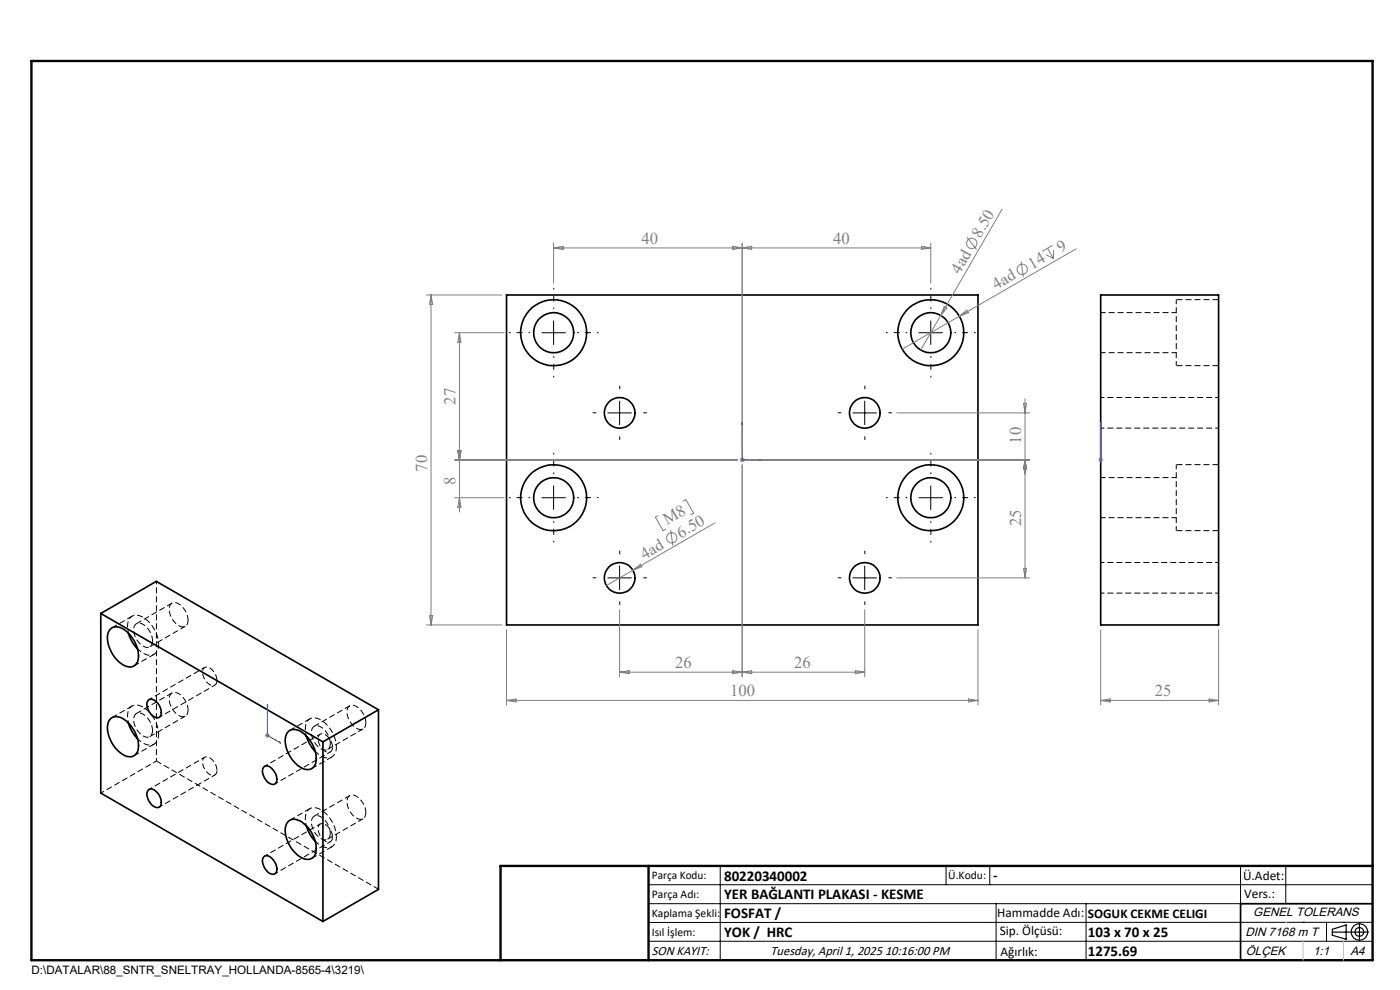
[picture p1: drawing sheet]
<svg xmlns="http://www.w3.org/2000/svg" width="297mm" height="210mm" viewBox="0 0 297 210" stroke-linecap="round" stroke-linejoin="round" font-family="sans-serif">
<g fill="none" stroke="#000" stroke-width=".35">
<path d="M107.5 62.6h100v70h-100zM233.5 62.6h25v70h-25zM21.4 130.1v38.1l47.1 27.3M21.4 130.1l47.1 27.3M21.4 130.1l11.8-6.8 47.1 27.3M23.6 133.2a2.79 2.79 0 0 1 3.2 .7 6.6 6.6 0 0 1 2.3 6.6 1.97 1.97 0 0 1-3.1 .5 6.9 6.9 0 0 1-3-6.8zM27.2 134.3l.7 1.6 1.3 1.8M23.6 152.3a2.96 2.96 0 0 1 3.7 1.1 6.2 6.2 0 0 1 1.8 6.1 1.97 1.97 0 0 1-3.1 .5 6.8 6.8 0 0 1-3-6.8zM27.2 153.3l.7 1.7 1.3 1.7M31.4 148.5a1.49 1.49 0 0 1 2.1 .8 2.54 2.54 0 0 1 .5 2.7 1.48 1.48 0 0 1-2.1-.7 2.37 2.37 0 0 1-.5-2.8zM61.1 155.2a2.22 2.22 0 0 1 3 .2 6.6 6.6 0 0 1 2.8 6.8 1.97 1.97 0 0 1-3.2 .5 6.8 6.8 0 0 1-3-6.7zM64.9 156.1l.7 1.6 1.3 1.7"/>
<path d="M68.5 157.4v38.1M80.3 150.6l-11.8 6.8M80.3 150.6v38.1l-11.8 6.8M31.4 167.6l.2-.1a1.92 1.92 0 0 1 2.2 1.2 1.96 1.96 0 0 1 0 2.5 2.04 2.04 0 0 1-2.4-1.6l-.2-1.2zM56 162.7a1.43 1.43 0 0 1 2.1 .8 2.48 2.48 0 0 1 .4 2.6 1.48 1.48 0 0 1-2.1-.7 2.31 2.31 0 0 1-.4-2.7zM61.1 174.3a2.22 2.22 0 0 1 3 .1 6.6 6.6 0 0 1 2.8 6.9 1.97 1.97 0 0 1-3.2 .5 6.8 6.8 0 0 1-3-6.8zM64.9 175.1l.7 1.6 1.3 1.8M56 181.8a1.43 1.43 0 0 1 2.1 .7 2.48 2.48 0 0 1 .4 2.7 1.48 1.48 0 0 1-2.1-.7 2.31 2.31 0 0 1-.4-2.7zM291.2 191.7h-28v12"/>
<circle cx="117.5" cy="70.6" r="4.2"/>
<circle cx="117.5" cy="70.6" r="7"/>
<circle cx="197.5" cy="70.6" r="7"/>
<circle cx="197.5" cy="70.6" r="4.2"/>
<circle cx="131.5" cy="87.6" r="3.2"/>
<circle cx="183.5" cy="87.6" r="3.2"/>
<circle cx="117.5" cy="105.6" r="4.2"/>
<circle cx="117.5" cy="105.6" r="7"/>
<circle cx="197.5" cy="105.6" r="7"/>
<circle cx="197.5" cy="105.6" r="4.2"/>
<circle cx="131.4" cy="122.6" r="3.2"/>
<circle cx="183.4" cy="122.6" r="3.2"/>
</g>
<path d="M233.5 74.8h16M249.5 63.6v14M249.5 66.3h-16M249.5 98.6v14M233.5 109.8h16M249.5 101.3h-16M29.2 137.7a2.88 2.88 0 0 0 3.7 .9l.5-.6 .3-1.3M29.2 156.7a2.88 2.88 0 0 0 3.7 1l.5-.7 .3-1.3M66.9 159.4a2.88 2.88 0 0 0 3.8 1l.6-1 .1-1M66.9 178.5a2.88 2.88 0 0 0 3.8 .9l.6-1 .1-.9" fill="none" stroke="#000" stroke-width=".21" stroke-dasharray="1.3 .6" stroke-dashoffset=".3" stroke-linecap="butt"/>
<path d="M249.5 77.6h9M258.5 63.6h-9M258.5 98.6h-9M249.5 112.6h9M46 144.3a2.89 2.89 0 0 0-2.4-2.8 1.47 1.47 0 0 0-.4 2.2 2.2 2.2 0 0 0 2.4 1.6l.3-.3 .1-.7M70.5 158.5a2.89 2.89 0 0 0-2.3-2.9 1.47 1.47 0 0 0-.5 2.3 2.2 2.2 0 0 0 2.4 1.6l.3-.4 .1-.6M46 163.4a2.89 2.89 0 0 0-2.4-2.8 1.47 1.47 0 0 0-.4 2.2 2.2 2.2 0 0 0 2.4 1.6l.3-.4 .1-.6M70.5 177.5a2.89 2.89 0 0 0-2.3-2.8 1.47 1.47 0 0 0-.5 2.2 2.2 2.2 0 0 0 2.4 1.6l.3-.3 .1-.7" fill="none" stroke="#000" stroke-width=".21" stroke-dasharray="1.3 .6" stroke-dashoffset="-.1" stroke-linecap="butt"/>
<g fill="none" stroke="#000" stroke-width=".21" stroke-dasharray="1.3 .6" stroke-dashoffset=".5" stroke-linecap="butt">
<path d="M233.5 90.8h25M258.5 84.3h-25M258.5 119.3h-25M233.5 125.8h25M33.8 152.1l11.8-6.8M43.4 141.6l-11.8 6.8M67.9 155.7l-11.8 6.8M21.4 168.2l11.8-6.8M33.8 171.2l11.8-6.8M43.4 160.6l-11.8 6.8M58.3 166.3l11.8-6.8M67.9 174.8l-11.8 6.8"/>
<path d="M58.3 185.3l11.8-6.8"/>
</g>
<path d="M33.7 136.7a6.8 6.8 0 0 0-4.3-6.2 1.87 1.87 0 0 0-2.3 2.1l.2 1.7M33.7 155.7a6.8 6.8 0 0 0-4.3-6.1 1.87 1.87 0 0 0-2.3 2l.2 1.7M71.4 158.4a6.8 6.8 0 0 0-4.3-6.1 1.87 1.87 0 0 0-2.3 2.1l.2 1.7M71.4 177.5a6.8 6.8 0 0 0-4.3-6.1 1.87 1.87 0 0 0-2.3 2l.2 1.7" fill="none" stroke="#000" stroke-width=".21" stroke-dasharray="1.3 .6" stroke-dashoffset=".7" stroke-linecap="butt"/>
<path d="M32.4 135.9a1.29 1.29 0 0 1-.8 1.4 1.29 1.29 0 0 1-1.6-.5 3.8 3.8 0 0 1-1.4-4.2 1.57 1.57 0 0 1 2.4 .4l1.1 1.6 .3 1.3M39.9 131.6a3.8 3.8 0 0 0-3-3.8 1.57 1.57 0 0 0-.9 2.3 3.6 3.6 0 0 0 2.9 2.9 1.23 1.23 0 0 0 1-1.4M32.4 155a1.29 1.29 0 0 1-.8 1.4 1.29 1.29 0 0 1-1.6-.5 3.8 3.8 0 0 1-1.4-4.3 1.57 1.57 0 0 1 2.4 .4l1.1 1.6 .3 1.4M39.9 150.6a3.8 3.8 0 0 0-3-3.7 1.57 1.57 0 0 0-.9 2.3 3.6 3.6 0 0 0 2.9 2.8 1.23 1.23 0 0 0 1-1.4M70.1 157.7a1.29 1.29 0 0 1-.8 1.4 1.29 1.29 0 0 1-1.6-.5 3.8 3.8 0 0 1-1.4-4.2 1.57 1.57 0 0 1 2.5 .3l.8 1.2 .5 1.8M77.6 153.3a3.8 3.8 0 0 0-3-3.7 1.57 1.57 0 0 0-.9 2.3 3.6 3.6 0 0 0 2.9 2.8 1.23 1.23 0 0 0 1-1.4M70.1 176.7a1.29 1.29 0 0 1-.8 1.4 1.29 1.29 0 0 1-1.6-.4 3.8 3.8 0 0 1-1.4-4.3 1.57 1.57 0 0 1 2.5 .4l.8 1.2 .5 1.7M77.6 172.4a3.8 3.8 0 0 0-3-3.8 1.57 1.57 0 0 0-.9 2.3 3.6 3.6 0 0 0 2.9 2.9 1.23 1.23 0 0 0 1-1.4" fill="none" stroke="#000" stroke-width=".21" stroke-dasharray="1.3 .6" stroke-dashoffset=".2" stroke-linecap="butt"/>
<g fill="none" stroke="#000" stroke-width=".21" stroke-dasharray="1.3 .6" stroke-dashoffset=".1" stroke-linecap="butt">
<path d="M28 130.7l-4.2 2.5M31.8 137.2l7.5-4.3M36.5 127.9l-7.6 4.4M28 149.8l-4.2 2.4M28.4 141.2l4.3-2.4M31.8 156.3l7.5-4.4M36.5 147l-7.6 4.3M65.7 152.5l-4.2 2.4M69.5 159l7.5-4.4M74.2 149.7l-7.5 4.4M28.4 160.3l4.3-2.5M33.2 161.4l47.1 27.2"/>
<path d="M65.7 171.5l-4.2 2.5M66.2 163l4.2-2.4M69.5 178l7.5-4.3M74.2 168.8l-7.5 4.3M66.2 182.1l4.2-2.5"/>
</g>
<path d="M33.2 123.3v38.1" fill="none" stroke="#000" stroke-width=".21" stroke-dasharray="1.3 .6" stroke-dashoffset=".6" stroke-linecap="butt"/>
<g fill="none" stroke="#808080" stroke-width=".21">
<path d="M117.4 51.6v8.5M117.4 52.6h80M117.4 52.6l2.1-.4v.7zM155.5 52.2l1.9 .4-1.9 .3zM157.4 51.6v45M157.4 52.6l2.1-.4v.7zM195.5 52.2l1.9 .4-1.9 .3zM197.4 51.6v8.5M205.1 50.3l2.1 2.6M212.6 44.4l-17.3 29.9M216.6 55.4l.5 3.4M221.9 54l1.6 .8"/>
<path d="M222.2 52.7l1.3 2.1M223.3 52.1l-2.2 1.2M223.5 53.1v1.7M228.3 52.8l-24.8 14.3M90.5 62.6h16M91.4 62.6v70M91.4 62.6l.4 2h-.7zM96.4 70.6h10.6M97.5 70.6v38M97.5 70.6l.3 2h-.7zM200.3 65l.6 .3-1.3 1.6zM203.5 67.1l-12.1 7"/>
<path d="M203.5 67.1l1.6-1.3 .3 .5zM96.4 97.6h60.1M97.1 95.6h.7l-.3 2zM157 97.6h1M157.1 97.2l.7 .7M157.4 97.1v1M157.4 98.6v45M157.8 97.2l-.7 .7M158.5 97.6h59.9M190.2 87.6h28.2M217.1 85.6h.7l-.3 2zM217.5 84.6v38"/>
<path d="M217.5 97.6l.3 2h-.7zM233 97.6h1M233.2 97.2l.7 .7M233.5 97.1v1M233.9 97.2l-.7 .7M96.4 105.6h10.6M97.5 105.6l.3 2h-.7zM139.6 109.4l-.6 .3 1.7 2.9 .6-.4M142.3 112.4l.4 3.4M144.9 106.3l.6-.3 1.6 2.9-.5 .3M151.6 110.9l-17.3 10.1M90.5 132.6h16"/>
<path d="M91.1 130.6h.7l-.4 2zM107.5 133.6v16M131.4 129.3v14.3M134.3 121l-5.6 3.2M134.3 121l1.6-1.3 .3 .5zM183.4 129.3v14.3M190.2 122.6h28.2M207.5 133.6v16M217.1 120.6h.7l-.3 2zM233.5 133.6v16M258.5 133.6v16M56.2 156h1"/>
<path d="M56.4 155.6l.7 .7M56.7 155.5v1M57.1 155.6l-.7 .7M107.5 148.6h100M107.5 148.6l2-.3v.6zM131.4 142.6h52M131.4 142.6l2.1-.3v.6zM155.5 142.3v.6l4-.6v.6zM181.5 142.3l1.9 .3-1.9 .3zM205.5 148.3l2 .3-2 .3zM233.5 148.6h25M233.5 148.6l2-.3v.6z"/>
<path d="M256.5 148.3l2 .3-2 .3z"/>
<circle cx="206.2" cy="51.6" r="1.09"/>
<circle cx="216.9" cy="57.1" r="1.1"/>
<circle cx="142.5" cy="114.1" r="1.09"/>
</g>
<g fill="none" stroke="#000" stroke-width=".25">
<path d="M282.6 197.7h7.8M282.6 197.1l3-.9v3l-3-.8zM288.4 195.8v3.8M106.2 203.7h185"/>
<circle cx="288.4" cy="197.7" r="1.74"/>
<circle cx="288.4" cy="197.7" r=".93"/>
</g>
<path d="M157.4 89.6l.2 .4h-.2zM157.4 89.6v8h4.1M161 97.5l.5 .1-.5 .1zM233.5 97.5v.2zM233.5 89.6v.4v-.4M233.5 97.6h.1M233.5 89.6v8M56.7 149.5l.1 .4-.1-.2zM56.7 149.5v6.5l2.8 1.6M59.3 157.4l.2 .2-.2-.1z" fill="none" stroke="#00f" stroke-width=".21"/>
<g fill="none" stroke="#000" stroke-width=".21" stroke-dasharray="15.2 1.3 1.3 1.3" stroke-dashoffset="14.9" stroke-linecap="butt">
<path d="M112.5 70.6h-4.5M117.5 65.6v-4.5M117.5 75.6v4.5M122.5 70.6h4.5M192.5 70.6h-4.5M197.5 65.6v-4.5M197.5 75.6v4.5M202.5 70.6h4.5M112.5 105.6h-4.5M117.5 100.6v-4.5M117.5 110.6v4.5M122.5 105.6h4.5"/>
<path d="M192.5 105.6h-4.5M197.5 100.6v-4.5M197.5 110.6v4.5M202.5 105.6h4.5"/>
</g>
<g fill="none" stroke="#000" stroke-width=".21" stroke-dasharray="15.2 1.3 1.3 1.3" stroke-linecap="butt">
<path d="M126.5 87.6h-.8M131.5 82.6v-.8M131.5 92.6v.7M136.5 87.6h.7M178.5 87.6h-.8M183.5 82.6v-.8M183.5 92.6v.7M188.5 87.6h.7M131.5 117.6v-.8M183.5 117.6v-.8M126.5 122.6h-.8M131.5 127.6v.7"/>
<path d="M136.5 122.6h.7M178.5 122.6h-.8M183.5 127.6v.7M188.5 122.6h.7"/>
</g>
<g fill="none" stroke="#000" stroke-width=".21">
<path d="M115 70.6h4.9M117.4 68.1v5M194.9 70.6h5.1M197.4 68.1v5M128.9 87.6h5M131.4 85.1v5M180.9 87.6h5M183.4 85.1v5M115 105.6h4.9M117.4 103.1v5M194.9 105.6h5.1M197.4 103.1v5"/>
<path d="M128.9 122.6h5M131.4 120.1v5M180.9 122.6h5M183.4 120.1v5M137.6 187.7h153.6M137.6 191.7h153.6M137.6 199.7h153.6M152.8 183.7v20M200.7 183.7v4M210 183.7v4M211.3 191.7v12M230.4 191.7v12"/>
<path d="M263.2 183.7v20M272.8 183.7v8M276.4 195.6h.1M281.4 195.6v4.1M285 195.6h.1M291.2 195.6l-153.6 .1"/>
</g>
<path d="M6.7 12.9h284.5v190.8h-284.5zM137.6 183.7v20M291.2 183.7h-185v20" fill="none" stroke="#000" stroke-width=".5"/>
<path d="M276.4 199.7v4M285 199.7v4" fill="none" stroke="#c0c0c0" stroke-width=".21"/>
<path d="M272.8 195.6h.1" fill="none" stroke="#c0c0c0" stroke-width=".25"/>
<g fill="#00f">
<path d="M161 97.5l.5 .1-.5 .1zM157.4 89.6l.2 .4h-.2z"/>
<path d="M59.3 157.4l.2 .2-.2-.1zM56.7 149.5l.1 .4-.1-.2z"/>
<path d="M233.5 97.5v.2zM233.5 89.6v.4z"/>
</g>
<g font-size="3.5" fill="#808080">
<text x="136.1" y="51.7">40</text>
<text x="176.7" y="51.7">40</text>
<text x="208" y="50.6" transform="rotate(-60 208 50.6)">8.50</text>
<text x="225.1" y="53.7" transform="rotate(-30 225.1 53.7)">9</text>
<text x="203.6" y="58.2" transform="rotate(-60 203.6 58.2)">4ad</text>
<text x="219" y="57.2" transform="rotate(-30 219 57.2)">14</text>
<text x="211.4" y="61.6" transform="rotate(-30 211.4 61.6)">4ad</text>
<text x="96.6" y="85.8" transform="rotate(-90 96.6 85.8)">27</text>
<text x="216.6" y="94.1" transform="rotate(-90 216.6 94.1)">10</text>
<text x="90.6" y="100" transform="rotate(-90 90.6 100)">70</text>
<text x="96.6" y="102.9" transform="rotate(-90 96.6 102.9)">8</text>
<text x="141.5" y="111.4" transform="rotate(-30 141.5 111.4)">M8</text>
<text x="216.6" y="111.6" transform="rotate(-90 216.6 111.6)">25</text>
<text x="136.7" y="118.7" transform="rotate(-30 136.7 118.7)">4ad</text>
<text x="144.5" y="114.2" transform="rotate(-30 144.5 114.2)">6.50</text>
<text x="143.2" y="141.7">26</text>
<text x="168.5" y="141.7">26</text>
<text x="154.9" y="147.7">100</text>
<text x="245" y="147.7">25</text>
</g>
<g font-size="3.2">
<text x="153.6" y="190.8">YER BAĞLANTI PLAKASI - KESME</text>
<text x="153.6" y="186.8">80220340002</text>
<text x="210.7" y="186.6">-</text>
<text x="153.6" y="194.8">FOSFAT /</text>
<text x="153.6" y="198.8">YOK / HRC</text>
<text x="230.8" y="198.7">103 x 70 x 25</text>
<text x="230.8" y="202.8">1275.69</text>
</g>
<g font-size="2.8">
<text x="263.7" y="186.7">Ü.Adet:</text>
<text x="263.9" y="190.5">Vers.:</text>
<text x="211.5" y="194.5">Hammadde Adı:</text>
<text x="230.8" y="194.7">SOGUK CEKME CELIGI</text>
<text x="138.3" y="202.6">SON KAYIT:</text>
<text x="163.5" y="202.6">Tuesday, April 1, 2025 10:16:00 PM</text>
<text x="212.1" y="198.4">Sip. Ölçüsü:</text>
<text x="212.2" y="202.7">Ağırlık:</text>
</g>
<g font-size="2.6">
<text x="265.9" y="194.4">GENEL TOLERANS</text>
<text x="264.2" y="198.5">DIN 7168 m T</text>
<text x="264.3" y="202.6">ÖLÇEK</text>
<text x="278.5" y="202.6">1:1</text>
<text x="286.5" y="202.6">A4</text>
</g>
<g font-size="2.5">
<text x="138.3" y="186.4">Parça Kodu:</text>
<text x="138.3" y="190.5">Parça Adı:</text>
<text x="201.2" y="186.5">Ü.Kodu:</text>
<text x="138.3" y="194.5">Kaplama Şekli:</text>
<text x="138.3" y="198.6">Isıl İşlem:</text>
<text x="6.7" y="206.7">D:\DATALAR\88_SNTR_SNELTRAY_HOLLANDA-8565-4\3219\</text>
</g>
</svg>
